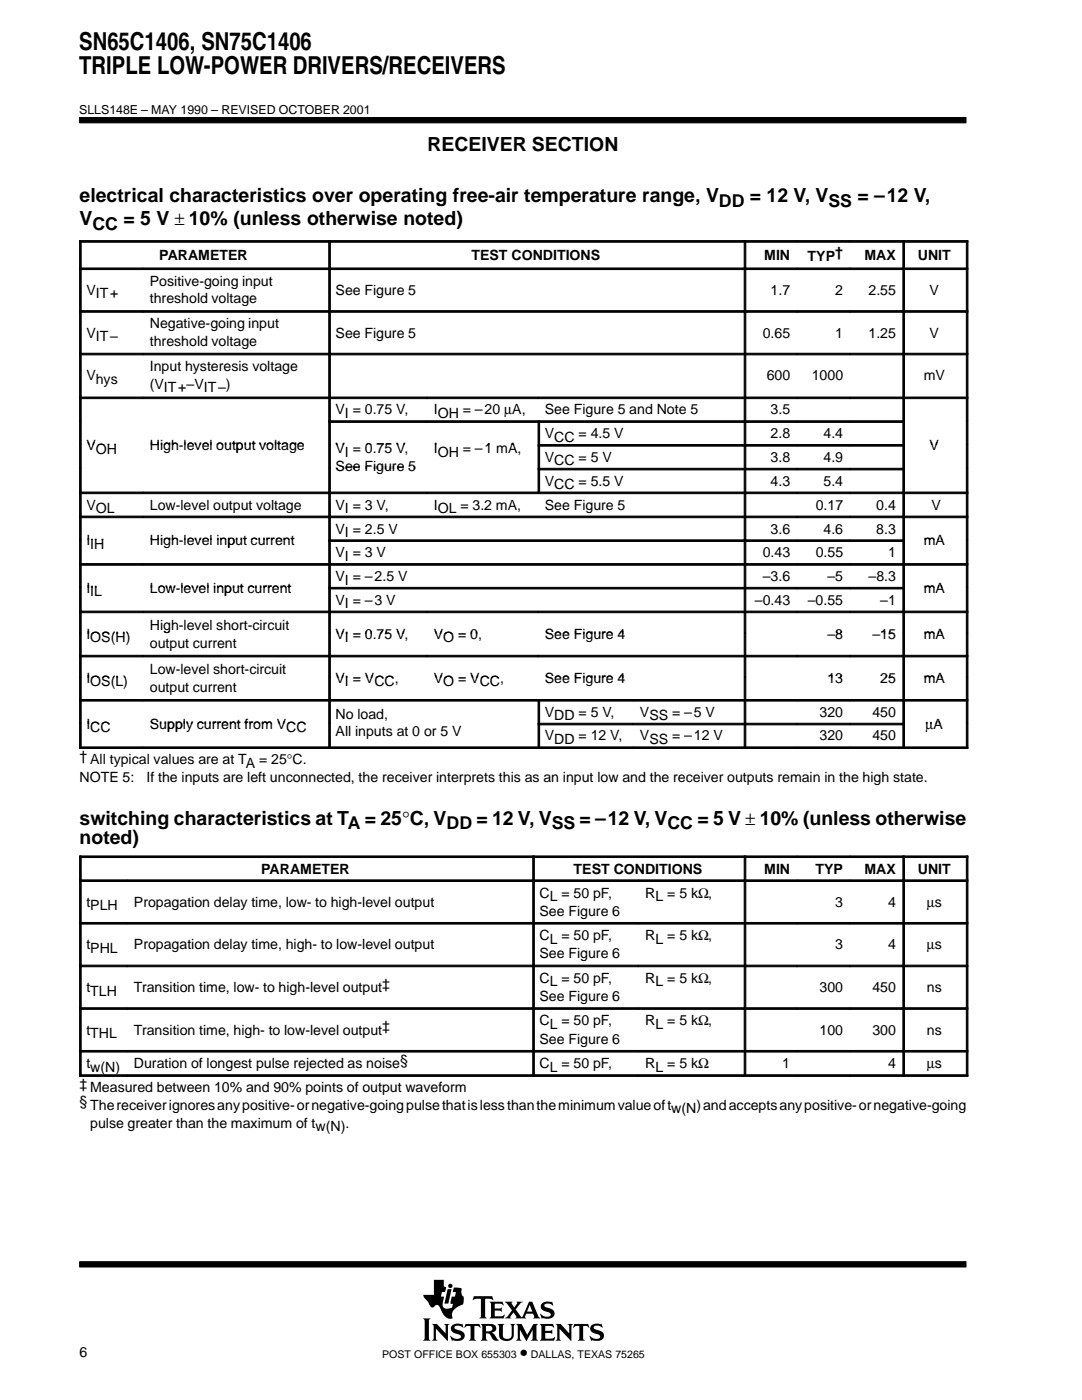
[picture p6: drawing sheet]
<svg xmlns="http://www.w3.org/2000/svg" width="216mm" height="279mm" viewBox="0 0 216 279" stroke-linecap="round" stroke-linejoin="round" font-family="sans-serif">
<g fill="#000" stroke="#000" stroke-width=".2">
<path d="M15.9 23.5h176.9v1h-176.9z" fill-rule="evenodd"/>
<path d="M15.9 251.8h176.9v1.1h-176.9z" fill-rule="evenodd"/>
</g>
<g fill="#000">
<path d="M89.3 257.3h.8l-.6 2.9h-.8z"/>
<path d="M84.4 263.1h1.5l-.3 .4v3.7l.3 .4h-1.5l.3-.6v-3.4z" fill-rule="evenodd"/>
<path d="M86.2 264.2h1l1.7 1.9v-1.5l-.3-.4h1.1l-.3 .4v3l-2.4-2.4v2l.3 .4h-1.1l.3-.6v-2.3z" fill-rule="evenodd"/>
<path d="M86.6 255.4h2v1.3l.4 .2-.2 1h-.6l-.2 .9h.6l-.2 1.1a1.11 1.11 0 0 0 .3 1.2l.6 .1 .9-.3 .2-.7-.5-.1 .2-1.3h.7l.2-.9h-.7l.3-1 1.5 .2v1l.1 .4 .3 .3v.9a.54 .54 0 0 1-.4 .7l-.4 .2a2.35 2.35 0 0 0-1.5 1.6v.4a.29 .29 0 0 1 .1 .3 .29 .29 0 0 1-.2 .3h-.1a2.21 2.21 0 0 1-2-1.9l-.1-.1a.68 .68 0 0 0-.5-.7 .68 .68 0 0 0-.8 .4 .88 .88 0 0 1-1.1-.9l-.8-.9-.2-.7h2.1z" fill-rule="evenodd"/>
<path d="M90.2 264.5a2.17 2.17 0 0 1 1.9-.2l.1-.1 .3 .8-.8-.4h-.7a.36 .36 0 0 0-.3 .4 .36 .36 0 0 0 .4 .3l.3 .1a1.19 1.19 0 0 1 1.3 1.5l-.1 .1a1.23 1.23 0 0 1-1.1 .6l-1.1-.1-.2 .1-.4-1h.1a1.37 1.37 0 0 0 2.1 .3 .6 .6 0 0 0-.8-.7 1.08 1.08 0 0 1-1-.5 1.08 1.08 0 0 1 0-1.1z" fill-rule="evenodd"/>
<path d="M92.9 264.2h2.8l.2 .8-.5-.4h-.6l-.1 .2v2.4l.3 .4h-1.4l.2-.3 .1-.3v-2.3l-.7-.1-.6 .4z" fill-rule="evenodd"/>
<path d="M94.6 258.7h3.6l.2 .8-.7-.3-.9 .1v3.4l.3 .4h-1.4l.3-.4v-3.4l-1-.1-.7 .3z" fill-rule="evenodd"/>
<path d="M95.9 264.2h2.1a.85 .85 0 0 1 1 .8 .85 .85 0 0 1-.9 .9l.4 .3 .7 1 .4 .2-.2 .1a1.11 1.11 0 0 1-1.4-.9l-.3-.4-.7-.1v1l.3 .5h-1.4l.3-.6v-2.3z" fill-rule="evenodd"/>
<path d="M97.7 259.8h2.6l.2 .7-.7-.3-1.1 .1v.8h1.1l.3-.2v.9l-.3-.2h-1.1v1l.1 .1h1.3l.5-.3h.1l-.2 .7h-2.8l.3-.5v-2.3z" fill-rule="evenodd"/>
<path d="M99.3 264.2h1.3l-.3 .4 .1 2.2 .2 .3 .8 .1a.73 .73 0 0 0 .7-.8v-1.8l-.3-.4h1l-.3 .4v1.9a1.56 1.56 0 0 1-1.3 1.2 1.56 1.56 0 0 1-1.5-.7l-.1-2.4z" fill-rule="evenodd"/>
<path d="M103 264.2h1.1l1.1 2.2 1.2-2.2h.9l-.3 .4v2.6l.4 .4h-1.4l.3-.4v-1.8l-1.3 2.2-1.3-2.2v1.7l.4 .5h-1.1l.3-.6v-2.3z" fill-rule="evenodd"/>
<path d="M100.7 259.8h1.6l-.2 .4 .5 .7 .6-.8-.1-.3h1.2l-.5 .3-.9 1.2 1 1.5a.22 .22 0 0 0 .3 .1 .22 .22 0 0 0 .1-.3l1.3-2.8h.6l1.2 2.9 .4 .4-1.4-.1a.24 .24 0 0 0 .2-.1 .24 .24 0 0 0 0-.3l-.2-.4h-1.4l-.3 .6 .3 .3h-2.2l.2-.3-.5-.9-.7 .9 .2 .3h-1.3l.5-.4 1-1.2z" fill-rule="evenodd"/>
<path d="M108.1 260.2l.1-.1a1.88 1.88 0 0 1 1.4-.3l.4 .1 .2-.2 .2 .8-1.1-.4a.44 .44 0 0 0-.7 .4 .44 .44 0 0 0 .6 .5 1.34 1.34 0 0 1 1.4 1.3 1.13 1.13 0 0 1-1.1 .9h-.8a.37 .37 0 0 0-.6 0l-.3-1h.1l.6 .5 .8 .1a.47 .47 0 0 0 .6-.5 .47 .47 0 0 0-.5-.4l-.2-.1a1.11 1.11 0 0 1-1.2-1.5z" fill-rule="evenodd"/>
<path d="M107.7 264.2h2.6l.2 .8-.6-.4-1.1 .1v.9h1l.4-.3v1l-.3-.3h-1.1v1.1h1.4l.5-.3-.2 .8h-2.8l.3-.6v-2.3z" fill-rule="evenodd"/>
<path d="M110.9 264.2h1l1.7 1.9v-1.5l-.3-.4h1l-.3 .4v3l-2.4-2.4v2l.3 .4h-1l.3-.4v-2.6z" fill-rule="evenodd"/>
<path d="M114.6 264.2h2.8l.2 .8-.5-.4h-.6l-.1 .2v2.4l.3 .4h-1.4l.3-.4v-2.4l-.1-.2h-.6l-.6 .4z" fill-rule="evenodd"/>
<path d="M118 264.5a2.12 2.12 0 0 1 1.9-.2l.1-.1 .3 .8-.8-.4h-.7a.35 .35 0 0 0-.3 .3 .35 .35 0 0 0 .2 .4l.5 .1a1.16 1.16 0 0 1 1.2 1.6 1.23 1.23 0 0 1-1.1 .6l-1.1-.1-.2 .1-.4-1 .9 .5 .7 .1a.47 .47 0 0 0 .6-.4 .47 .47 0 0 0-.6-.5 1.28 1.28 0 0 1-1.4-1.4z" fill-rule="evenodd"/>
<circle cx="89.9" cy="256.6" r=".43"/>
</g>
<g fill="#fff">
<path d="M105.7 260.4l.5 1.4h-1z"/>
<path d="M97 264.7l.6-.1a.56 .56 0 0 1 .7 .5 .56 .56 0 0 1-.7 .6h-.6z" fill-rule="evenodd"/>
</g>
<g fill="#000" stroke="#000" stroke-width=".2">
<path d="M15.9 48h.3v5.5h-.3z" fill-rule="evenodd"/>
<path d="M15.9 48h49.7v.3h-49.7z" fill-rule="evenodd"/>
<path d="M15.9 53.5h.3v8.5h-.3z" fill-rule="evenodd"/>
<path d="M15.9 53.5h12.6v.3h-12.6z" fill-rule="evenodd"/>
<path d="M28.5 53.5h37.1v.3h-37.1z" fill-rule="evenodd"/>
<path d="M65.6 48h.3v5.5h-.3z" fill-rule="evenodd"/>
<path d="M65.6 48h82.9v.3h-82.9z" fill-rule="evenodd"/>
<path d="M65.6 53.5h.3v8.5h-.3z" fill-rule="evenodd"/>
<path d="M65.6 53.5h82.9v.3h-82.9z" fill-rule="evenodd"/>
<path d="M148.5 48h.3v5.5h-.3z" fill-rule="evenodd"/>
<path d="M148.5 48h10.5v.3h-10.5z" fill-rule="evenodd"/>
<path d="M148.5 53.5h.3v8.5h-.3z" fill-rule="evenodd"/>
<path d="M148.5 53.5h10.5v.3h-10.5z" fill-rule="evenodd"/>
<path d="M159.1 48h10.5v.3h-10.5z" fill-rule="evenodd"/>
<path d="M159.1 53.5h10.5v.3h-10.5z" fill-rule="evenodd"/>
<path d="M169.6 48h10.5v.3h-10.5z" fill-rule="evenodd"/>
<path d="M169.6 53.5h10.5v.3h-10.5z" fill-rule="evenodd"/>
<path d="M180.2 48h.3v5.5h-.3z" fill-rule="evenodd"/>
<path d="M180.2 48h12.9v.3h-12.9z" fill-rule="evenodd"/>
<path d="M180.2 53.5h.3v8.5h-.3z" fill-rule="evenodd"/>
<path d="M180.2 53.5h12.9v.3h-12.9z" fill-rule="evenodd"/>
<path d="M192.8 48h.3v5.5h-.3z" fill-rule="evenodd"/>
<path d="M192.8 53.5h.3v8.5h-.3z" fill-rule="evenodd"/>
<path d="M15.9 62h.3v8.5h-.3z" fill-rule="evenodd"/>
<path d="M15.9 62h12.6v.3h-12.6z" fill-rule="evenodd"/>
<path d="M15.9 70.5h.3v8.7h-.3z" fill-rule="evenodd"/>
<path d="M15.9 70.5h12.6v.3h-12.6z" fill-rule="evenodd"/>
<path d="M15.9 79.2h.3v4.8h-.3z" fill-rule="evenodd"/>
<path d="M15.9 79.2h12.6v.4h-12.6z" fill-rule="evenodd"/>
<path d="M28.5 62h37.1v.3h-37.1z" fill-rule="evenodd"/>
<path d="M28.5 70.5h37.1v.3h-37.1z" fill-rule="evenodd"/>
<path d="M28.5 79.2h37.1v.4h-37.1z" fill-rule="evenodd"/>
<path d="M65.6 62h.3v8.5h-.3z" fill-rule="evenodd"/>
<path d="M65.6 62h82.9v.3h-82.9z" fill-rule="evenodd"/>
<path d="M65.6 70.5h.3v8.7h-.3z" fill-rule="evenodd"/>
<path d="M65.6 70.5h82.9v.3h-82.9z" fill-rule="evenodd"/>
<path d="M65.6 79.2h.3v4.8h-.3z" fill-rule="evenodd"/>
<path d="M65.6 79.2h19.6v.4h-19.6z" fill-rule="evenodd"/>
<path d="M85.2 79.2h22.1v.4h-22.1z" fill-rule="evenodd"/>
<path d="M107.4 79.2h41.1v.4h-41.1z" fill-rule="evenodd"/>
<path d="M148.5 62h.3v8.5h-.3z" fill-rule="evenodd"/>
<path d="M148.5 62h10.5v.3h-10.5z" fill-rule="evenodd"/>
<path d="M148.5 70.5h.3v8.7h-.3z" fill-rule="evenodd"/>
<path d="M148.5 70.5h10.5v.3h-10.5z" fill-rule="evenodd"/>
<path d="M148.5 79.2h.3v4.8h-.3z" fill-rule="evenodd"/>
<path d="M148.5 79.2h10.5v.4h-10.5z" fill-rule="evenodd"/>
<path d="M159.1 62h10.5v.3h-10.5z" fill-rule="evenodd"/>
<path d="M159.1 70.5h10.5v.3h-10.5z" fill-rule="evenodd"/>
<path d="M159.1 79.2h10.5v.4h-10.5z" fill-rule="evenodd"/>
<path d="M169.6 62h10.5v.3h-10.5z" fill-rule="evenodd"/>
<path d="M169.6 70.5h10.5v.3h-10.5z" fill-rule="evenodd"/>
<path d="M169.6 79.2h10.5v.4h-10.5z" fill-rule="evenodd"/>
<path d="M180.2 62h.3v8.5h-.3z" fill-rule="evenodd"/>
<path d="M180.2 62h12.9v.3h-12.9z" fill-rule="evenodd"/>
<path d="M180.2 70.5h.3v8.7h-.3z" fill-rule="evenodd"/>
<path d="M180.2 70.5h12.9v.3h-12.9z" fill-rule="evenodd"/>
<path d="M180.2 79.2h.3v4.8h-.3z" fill-rule="evenodd"/>
<path d="M180.2 79.2h12.9v.4h-12.9z" fill-rule="evenodd"/>
<path d="M192.8 62h.3v8.5h-.3z" fill-rule="evenodd"/>
<path d="M192.8 70.5h.3v8.7h-.3z" fill-rule="evenodd"/>
<path d="M192.8 79.2h.3v4.8h-.3z" fill-rule="evenodd"/>
<path d="M15.9 84h.3v4.7h-.3z" fill-rule="evenodd"/>
<path d="M15.9 88.7h.3v4.7h-.3z" fill-rule="evenodd"/>
<path d="M15.9 93.5h.3v4.7h-.3z" fill-rule="evenodd"/>
<path d="M15.9 98.2h.3v4.8h-.3z" fill-rule="evenodd"/>
<path d="M15.9 98.2h12.6v.3h-12.6z" fill-rule="evenodd"/>
<path d="M28.5 98.2h37.1v.3h-37.1z" fill-rule="evenodd"/>
<path d="M65.6 84h.3v4.7h-.3z" fill-rule="evenodd"/>
<path d="M65.6 84h19.6v.3h-19.6z" fill-rule="evenodd"/>
<path d="M65.6 88.7h.3v4.7h-.3z" fill-rule="evenodd"/>
<path d="M65.6 93.5h.3v4.7h-.3z" fill-rule="evenodd"/>
<path d="M65.6 98.2h.3v4.8h-.3z" fill-rule="evenodd"/>
<path d="M65.6 98.2h19.6v.3h-19.6z" fill-rule="evenodd"/>
<path d="M85.2 84h22.1v.3h-22.1z" fill-rule="evenodd"/>
<path d="M85.2 98.2h22.1v.3h-22.1z" fill-rule="evenodd"/>
<path d="M107.4 84h.3v4.7h-.3z" fill-rule="evenodd"/>
<path d="M107.4 84h41.1v.3h-41.1z" fill-rule="evenodd"/>
<path d="M107.4 88.7h.3v4.7h-.3z" fill-rule="evenodd"/>
<path d="M107.4 88.7h41.1v.3h-41.1z" fill-rule="evenodd"/>
<path d="M107.4 93.5h.3v4.7h-.3z" fill-rule="evenodd"/>
<path d="M107.4 93.5h41.1v.3h-41.1z" fill-rule="evenodd"/>
<path d="M107.4 98.2h41.1v.3h-41.1z" fill-rule="evenodd"/>
<path d="M148.5 84h.3v4.7h-.3z" fill-rule="evenodd"/>
<path d="M148.5 84h10.5v.3h-10.5z" fill-rule="evenodd"/>
<path d="M148.5 88.7h.3v4.7h-.3z" fill-rule="evenodd"/>
<path d="M148.5 88.7h10.5v.3h-10.5z" fill-rule="evenodd"/>
<path d="M148.5 93.5h.3v4.7h-.3z" fill-rule="evenodd"/>
<path d="M148.5 93.5h10.5v.3h-10.5z" fill-rule="evenodd"/>
<path d="M148.5 98.2h.3v4.8h-.3z" fill-rule="evenodd"/>
<path d="M148.5 98.2h10.5v.3h-10.5z" fill-rule="evenodd"/>
<path d="M159.1 84h10.5v.3h-10.5z" fill-rule="evenodd"/>
<path d="M159.1 88.7h10.5v.3h-10.5z" fill-rule="evenodd"/>
<path d="M159.1 93.5h10.5v.3h-10.5z" fill-rule="evenodd"/>
<path d="M159.1 98.2h10.5v.3h-10.5z" fill-rule="evenodd"/>
<path d="M169.6 84h10.5v.3h-10.5z" fill-rule="evenodd"/>
<path d="M169.6 88.7h10.5v.3h-10.5z" fill-rule="evenodd"/>
<path d="M169.6 93.5h10.5v.3h-10.5z" fill-rule="evenodd"/>
<path d="M169.6 98.2h10.5v.3h-10.5z" fill-rule="evenodd"/>
<path d="M180.2 84h.3v4.7h-.3z" fill-rule="evenodd"/>
<path d="M180.2 88.7h.3v4.7h-.3z" fill-rule="evenodd"/>
<path d="M180.2 93.5h.3v4.7h-.3z" fill-rule="evenodd"/>
<path d="M180.2 98.2h.3v4.8h-.3z" fill-rule="evenodd"/>
<path d="M180.2 98.2h12.9v.3h-12.9z" fill-rule="evenodd"/>
<path d="M192.8 84h.3v4.7h-.3z" fill-rule="evenodd"/>
<path d="M192.8 88.7h.3v4.7h-.3z" fill-rule="evenodd"/>
<path d="M192.8 93.5h.3v4.7h-.3z" fill-rule="evenodd"/>
<path d="M192.8 98.2h.3v4.8h-.3z" fill-rule="evenodd"/>
<path d="M15.9 103h.3v4.7h-.3z" fill-rule="evenodd"/>
<path d="M15.9 103h12.6v.3h-12.6z" fill-rule="evenodd"/>
<path d="M15.9 107.7h.3v4.8h-.3z" fill-rule="evenodd"/>
<path d="M15.9 112.5h.3v4.7h-.3z" fill-rule="evenodd"/>
<path d="M15.9 112.5h12.6v.3h-12.6z" fill-rule="evenodd"/>
<path d="M15.9 117.2h.3v4.7h-.3z" fill-rule="evenodd"/>
<path d="M28.5 103h37.1v.3h-37.1z" fill-rule="evenodd"/>
<path d="M28.5 112.5h37.1v.3h-37.1z" fill-rule="evenodd"/>
<path d="M65.6 103h.3v4.7h-.3z" fill-rule="evenodd"/>
<path d="M65.6 103h82.9v.3h-82.9z" fill-rule="evenodd"/>
<path d="M65.6 107.7h.3v4.8h-.3z" fill-rule="evenodd"/>
<path d="M65.6 107.7h82.9v.4h-82.9z" fill-rule="evenodd"/>
<path d="M65.6 112.5h.3v4.7h-.3z" fill-rule="evenodd"/>
<path d="M65.6 112.5h82.9v.3h-82.9z" fill-rule="evenodd"/>
<path d="M65.6 117.2h.3v4.7h-.3z" fill-rule="evenodd"/>
<path d="M65.6 117.2h82.9v.3h-82.9z" fill-rule="evenodd"/>
<path d="M148.5 103h.3v4.7h-.3z" fill-rule="evenodd"/>
<path d="M148.5 103h10.5v.3h-10.5z" fill-rule="evenodd"/>
<path d="M148.5 107.7h.3v4.8h-.3z" fill-rule="evenodd"/>
<path d="M148.5 107.7h10.5v.4h-10.5z" fill-rule="evenodd"/>
<path d="M148.5 112.5h.3v4.7h-.3z" fill-rule="evenodd"/>
<path d="M148.5 112.5h10.5v.3h-10.5z" fill-rule="evenodd"/>
<path d="M148.5 117.2h.3v4.7h-.3z" fill-rule="evenodd"/>
<path d="M148.5 117.2h10.5v.3h-10.5z" fill-rule="evenodd"/>
<path d="M159.1 103h10.5v.3h-10.5z" fill-rule="evenodd"/>
<path d="M159.1 107.7h10.5v.4h-10.5z" fill-rule="evenodd"/>
<path d="M159.1 112.5h10.5v.3h-10.5z" fill-rule="evenodd"/>
<path d="M159.1 117.2h10.5v.3h-10.5z" fill-rule="evenodd"/>
<path d="M169.6 103h10.5v.3h-10.5z" fill-rule="evenodd"/>
<path d="M169.6 107.7h10.5v.4h-10.5z" fill-rule="evenodd"/>
<path d="M169.6 112.5h10.5v.3h-10.5z" fill-rule="evenodd"/>
<path d="M169.6 117.2h10.5v.3h-10.5z" fill-rule="evenodd"/>
<path d="M180.2 103h.3v4.7h-.3z" fill-rule="evenodd"/>
<path d="M180.2 103h12.9v.3h-12.9z" fill-rule="evenodd"/>
<path d="M180.2 107.7h.3v4.8h-.3z" fill-rule="evenodd"/>
<path d="M180.2 112.5h.3v4.7h-.3z" fill-rule="evenodd"/>
<path d="M180.2 112.5h12.9v.3h-12.9z" fill-rule="evenodd"/>
<path d="M180.2 117.2h.3v4.7h-.3z" fill-rule="evenodd"/>
<path d="M192.8 103h.3v4.7h-.3z" fill-rule="evenodd"/>
<path d="M192.8 107.7h.3v4.8h-.3z" fill-rule="evenodd"/>
<path d="M192.8 112.5h.3v4.7h-.3z" fill-rule="evenodd"/>
<path d="M192.8 117.2h.3v4.7h-.3z" fill-rule="evenodd"/>
<path d="M15.9 122h.3v4.4h-.3z" fill-rule="evenodd"/>
<path d="M15.9 122h12.6v.3h-12.6z" fill-rule="evenodd"/>
<path d="M15.9 126.4h.3v4.4h-.3z" fill-rule="evenodd"/>
<path d="M15.9 130.8h.3v4.4h-.3z" fill-rule="evenodd"/>
<path d="M15.9 130.8h12.6v.3h-12.6z" fill-rule="evenodd"/>
<path d="M15.9 135.2h.3v4.4h-.3z" fill-rule="evenodd"/>
<path d="M15.9 139.6h.3v4.7h-.3z" fill-rule="evenodd"/>
<path d="M15.9 139.6h12.6v.3h-12.6z" fill-rule="evenodd"/>
<path d="M28.5 122h37.1v.3h-37.1z" fill-rule="evenodd"/>
<path d="M28.5 130.8h37.1v.3h-37.1z" fill-rule="evenodd"/>
<path d="M28.5 139.6h37.1v.3h-37.1z" fill-rule="evenodd"/>
<path d="M65.6 122h.3v4.4h-.3z" fill-rule="evenodd"/>
<path d="M65.6 122h19.6v.3h-19.6z" fill-rule="evenodd"/>
<path d="M65.6 126.4h.3v4.4h-.3z" fill-rule="evenodd"/>
<path d="M65.6 130.8h.3v4.4h-.3z" fill-rule="evenodd"/>
<path d="M65.6 130.8h19.6v.3h-19.6z" fill-rule="evenodd"/>
<path d="M65.6 135.2h.3v4.4h-.3z" fill-rule="evenodd"/>
<path d="M65.6 139.6h.3v4.7h-.3z" fill-rule="evenodd"/>
<path d="M65.6 139.6h41.7v.3h-41.7z" fill-rule="evenodd"/>
<path d="M85.2 122h22.1v.3h-22.1z" fill-rule="evenodd"/>
<path d="M85.2 130.8h22.1v.3h-22.1z" fill-rule="evenodd"/>
<path d="M107.4 122h41.1v.3h-41.1z" fill-rule="evenodd"/>
<path d="M107.4 130.8h41.1v.3h-41.1z" fill-rule="evenodd"/>
<path d="M107.4 139.6h.3v4.7h-.3z" fill-rule="evenodd"/>
<path d="M107.4 139.6h18.9v.3h-18.9z" fill-rule="evenodd"/>
<path d="M126.3 139.6h22.2v.3h-22.2z" fill-rule="evenodd"/>
<path d="M148.5 122h.3v4.4h-.3z" fill-rule="evenodd"/>
<path d="M148.5 122h10.5v.3h-10.5z" fill-rule="evenodd"/>
<path d="M148.5 126.4h.3v4.4h-.3z" fill-rule="evenodd"/>
<path d="M148.5 130.8h.3v4.4h-.3z" fill-rule="evenodd"/>
<path d="M148.5 130.8h10.5v.3h-10.5z" fill-rule="evenodd"/>
<path d="M148.5 135.2h.3v4.4h-.3z" fill-rule="evenodd"/>
<path d="M148.5 139.6h.3v4.7h-.3z" fill-rule="evenodd"/>
<path d="M148.5 139.6h10.5v.3h-10.5z" fill-rule="evenodd"/>
<path d="M159.1 122h10.5v.3h-10.5z" fill-rule="evenodd"/>
<path d="M159.1 130.8h10.5v.3h-10.5z" fill-rule="evenodd"/>
<path d="M159.1 139.6h10.5v.3h-10.5z" fill-rule="evenodd"/>
<path d="M169.6 122h10.5v.3h-10.5z" fill-rule="evenodd"/>
<path d="M169.6 130.8h10.5v.3h-10.5z" fill-rule="evenodd"/>
<path d="M169.6 139.6h10.5v.3h-10.5z" fill-rule="evenodd"/>
<path d="M180.2 122h.3v4.4h-.3z" fill-rule="evenodd"/>
<path d="M180.2 122h12.9v.3h-12.9z" fill-rule="evenodd"/>
<path d="M180.2 126.4h.3v4.4h-.3z" fill-rule="evenodd"/>
<path d="M180.2 130.8h.3v4.4h-.3z" fill-rule="evenodd"/>
<path d="M180.2 130.8h12.9v.3h-12.9z" fill-rule="evenodd"/>
<path d="M180.2 135.2h.3v4.4h-.3z" fill-rule="evenodd"/>
<path d="M180.2 139.6h.3v4.7h-.3z" fill-rule="evenodd"/>
<path d="M180.2 139.6h12.9v.3h-12.9z" fill-rule="evenodd"/>
<path d="M192.8 122h.3v4.4h-.3z" fill-rule="evenodd"/>
<path d="M192.8 126.4h.3v4.4h-.3z" fill-rule="evenodd"/>
<path d="M192.8 130.8h.3v4.4h-.3z" fill-rule="evenodd"/>
<path d="M192.8 135.2h.3v4.4h-.3z" fill-rule="evenodd"/>
<path d="M192.8 139.6h.3v4.7h-.3z" fill-rule="evenodd"/>
<path d="M15.9 144.3h.3v5.1h-.3z" fill-rule="evenodd"/>
<path d="M15.9 149.1h12.6v.3h-12.6z" fill-rule="evenodd"/>
<path d="M28.5 149.1h37.1v.3h-37.1z" fill-rule="evenodd"/>
<path d="M65.6 144.3h.3v5.1h-.3z" fill-rule="evenodd"/>
<path d="M65.6 149.1h41.7v.3h-41.7z" fill-rule="evenodd"/>
<path d="M107.4 144.3h.3v5.1h-.3z" fill-rule="evenodd"/>
<path d="M107.4 144.3h18.9v.4h-18.9z" fill-rule="evenodd"/>
<path d="M107.4 149.1h18.9v.3h-18.9z" fill-rule="evenodd"/>
<path d="M126.3 144.3h22.2v.4h-22.2z" fill-rule="evenodd"/>
<path d="M126.3 149.1h22.2v.3h-22.2z" fill-rule="evenodd"/>
<path d="M148.5 144.3h.3v5.1h-.3z" fill-rule="evenodd"/>
<path d="M148.5 144.3h10.5v.4h-10.5z" fill-rule="evenodd"/>
<path d="M148.5 149.1h10.5v.3h-10.5z" fill-rule="evenodd"/>
<path d="M159.1 144.3h10.5v.4h-10.5z" fill-rule="evenodd"/>
<path d="M159.1 149.1h10.5v.3h-10.5z" fill-rule="evenodd"/>
<path d="M169.6 144.3h10.5v.4h-10.5z" fill-rule="evenodd"/>
<path d="M169.6 149.1h10.5v.3h-10.5z" fill-rule="evenodd"/>
<path d="M180.2 144.3h.3v5.1h-.3z" fill-rule="evenodd"/>
<path d="M180.2 149.1h12.9v.3h-12.9z" fill-rule="evenodd"/>
<path d="M192.8 144.3h.3v5.1h-.3z" fill-rule="evenodd"/>
<path d="M15.9 170.8h.3v4.8h-.3z" fill-rule="evenodd"/>
<path d="M15.9 170.8h90.4v.3h-90.4z" fill-rule="evenodd"/>
<path d="M15.9 175.6h.3v8.5h-.3z" fill-rule="evenodd"/>
<path d="M15.9 175.6h9.4v.3h-9.4z" fill-rule="evenodd"/>
<path d="M25.4 175.6h80.9v.3h-80.9z" fill-rule="evenodd"/>
<path d="M106.3 170.8h.3v4.8h-.3z" fill-rule="evenodd"/>
<path d="M106.3 170.8h42.2v.3h-42.2z" fill-rule="evenodd"/>
<path d="M106.3 175.6h.3v8.5h-.3z" fill-rule="evenodd"/>
<path d="M106.3 175.6h21.1v.3h-21.1z" fill-rule="evenodd"/>
<path d="M127.4 175.6h21.1v.3h-21.1z" fill-rule="evenodd"/>
<path d="M148.5 170.8h.3v4.8h-.3z" fill-rule="evenodd"/>
<path d="M148.5 170.8h10.5v.3h-10.5z" fill-rule="evenodd"/>
<path d="M148.5 175.6h.3v8.5h-.3z" fill-rule="evenodd"/>
<path d="M148.5 175.6h10.5v.3h-10.5z" fill-rule="evenodd"/>
<path d="M159.1 170.8h10.5v.3h-10.5z" fill-rule="evenodd"/>
<path d="M159.1 175.6h10.5v.3h-10.5z" fill-rule="evenodd"/>
<path d="M169.6 170.8h10.5v.3h-10.5z" fill-rule="evenodd"/>
<path d="M169.6 175.6h10.5v.3h-10.5z" fill-rule="evenodd"/>
<path d="M180.2 170.8h.3v4.8h-.3z" fill-rule="evenodd"/>
<path d="M180.2 170.8h12.9v.3h-12.9z" fill-rule="evenodd"/>
<path d="M180.2 175.6h.3v8.5h-.3z" fill-rule="evenodd"/>
<path d="M180.2 175.6h12.9v.3h-12.9z" fill-rule="evenodd"/>
<path d="M192.8 170.8h.3v4.8h-.3z" fill-rule="evenodd"/>
<path d="M192.8 175.6h.3v8.5h-.3z" fill-rule="evenodd"/>
<path d="M15.9 184.1h.3v8.5h-.3z" fill-rule="evenodd"/>
<path d="M15.9 184.1h9.4v.3h-9.4z" fill-rule="evenodd"/>
<path d="M15.9 192.6h.3v8.5h-.3z" fill-rule="evenodd"/>
<path d="M15.9 192.6h9.4v.3h-9.4z" fill-rule="evenodd"/>
<path d="M25.4 184.1h80.9v.3h-80.9z" fill-rule="evenodd"/>
<path d="M25.4 192.6h80.9v.3h-80.9z" fill-rule="evenodd"/>
<path d="M106.3 184.1h.3v8.5h-.3z" fill-rule="evenodd"/>
<path d="M106.3 184.1h21.1v.3h-21.1z" fill-rule="evenodd"/>
<path d="M106.3 192.6h.3v8.5h-.3z" fill-rule="evenodd"/>
<path d="M106.3 192.6h21.1v.3h-21.1z" fill-rule="evenodd"/>
<path d="M127.4 184.1h21.1v.3h-21.1z" fill-rule="evenodd"/>
<path d="M127.4 192.6h21.1v.3h-21.1z" fill-rule="evenodd"/>
<path d="M148.5 184.1h.3v8.5h-.3z" fill-rule="evenodd"/>
<path d="M148.5 184.1h10.5v.3h-10.5z" fill-rule="evenodd"/>
<path d="M148.5 192.6h.3v8.5h-.3z" fill-rule="evenodd"/>
<path d="M148.5 192.6h10.5v.3h-10.5z" fill-rule="evenodd"/>
<path d="M159.1 184.1h10.5v.3h-10.5z" fill-rule="evenodd"/>
<path d="M159.1 192.6h10.5v.3h-10.5z" fill-rule="evenodd"/>
<path d="M169.6 184.1h10.5v.3h-10.5z" fill-rule="evenodd"/>
<path d="M169.6 192.6h10.5v.3h-10.5z" fill-rule="evenodd"/>
<path d="M180.2 184.1h.3v8.5h-.3z" fill-rule="evenodd"/>
<path d="M180.2 184.1h12.9v.3h-12.9z" fill-rule="evenodd"/>
<path d="M180.2 192.6h.3v8.5h-.3z" fill-rule="evenodd"/>
<path d="M180.2 192.6h12.9v.3h-12.9z" fill-rule="evenodd"/>
<path d="M192.8 184.1h.3v8.5h-.3z" fill-rule="evenodd"/>
<path d="M192.8 192.6h.3v8.5h-.3z" fill-rule="evenodd"/>
<path d="M15.9 201.1h.3v8.5h-.3z" fill-rule="evenodd"/>
<path d="M15.9 201.1h9.4v.3h-9.4z" fill-rule="evenodd"/>
<path d="M15.9 209.6h.3v5.2h-.3z" fill-rule="evenodd"/>
<path d="M15.9 209.6h9.4v.4h-9.4z" fill-rule="evenodd"/>
<path d="M15.9 214.5h9.4v.3h-9.4z" fill-rule="evenodd"/>
<path d="M25.4 201.1h80.9v.3h-80.9z" fill-rule="evenodd"/>
<path d="M25.4 209.6h80.9v.4h-80.9z" fill-rule="evenodd"/>
<path d="M25.4 214.5h80.9v.3h-80.9z" fill-rule="evenodd"/>
<path d="M106.3 201.1h.3v8.5h-.3z" fill-rule="evenodd"/>
<path d="M106.3 201.1h21.1v.3h-21.1z" fill-rule="evenodd"/>
<path d="M106.3 209.6h.3v5.2h-.3z" fill-rule="evenodd"/>
<path d="M106.3 209.6h21.1v.4h-21.1z" fill-rule="evenodd"/>
<path d="M106.3 214.5h21.1v.3h-21.1z" fill-rule="evenodd"/>
<path d="M127.4 201.1h21.1v.3h-21.1z" fill-rule="evenodd"/>
<path d="M127.4 209.6h21.1v.4h-21.1z" fill-rule="evenodd"/>
<path d="M127.4 214.5h21.1v.3h-21.1z" fill-rule="evenodd"/>
<path d="M148.5 201.1h.3v8.5h-.3z" fill-rule="evenodd"/>
<path d="M148.5 201.1h10.5v.3h-10.5z" fill-rule="evenodd"/>
<path d="M148.5 209.6h.3v5.2h-.3z" fill-rule="evenodd"/>
<path d="M148.5 209.6h10.5v.4h-10.5z" fill-rule="evenodd"/>
<path d="M148.5 214.5h10.5v.3h-10.5z" fill-rule="evenodd"/>
<path d="M159.1 201.1h10.5v.3h-10.5z" fill-rule="evenodd"/>
<path d="M159.1 209.6h10.5v.4h-10.5z" fill-rule="evenodd"/>
<path d="M159.1 214.5h10.5v.3h-10.5z" fill-rule="evenodd"/>
<path d="M169.6 201.1h10.5v.3h-10.5z" fill-rule="evenodd"/>
<path d="M169.6 209.6h10.5v.4h-10.5z" fill-rule="evenodd"/>
<path d="M169.6 214.5h10.5v.3h-10.5z" fill-rule="evenodd"/>
<path d="M180.2 201.1h.3v8.5h-.3z" fill-rule="evenodd"/>
<path d="M180.2 201.1h12.9v.3h-12.9z" fill-rule="evenodd"/>
<path d="M180.2 209.6h.3v5.2h-.3z" fill-rule="evenodd"/>
<path d="M180.2 209.6h12.9v.4h-12.9z" fill-rule="evenodd"/>
<path d="M180.2 214.5h12.9v.3h-12.9z" fill-rule="evenodd"/>
<path d="M192.8 201.1h.3v8.5h-.3z" fill-rule="evenodd"/>
<path d="M192.8 209.6h.3v5.2h-.3z" fill-rule="evenodd"/>
</g>
<g font-size="4.9">
<text x="15.8" y="9.9">SN65C1406, SN75C1406</text>
<text x="15.8" y="14.8">TRIPLE LOW-POWER DRIVERS/RECEIVERS</text>
</g>
<g font-size="3.9">
<text x="85.3" y="30.2">RECEIVER SECTION</text>
<text x="15.9" y="40.4">electrical characteristics over operating free-air temperature range, V</text>
<text x="15.9" y="45">V</text>
<text x="15.9" y="164.6">switching characteristics at T</text>
<text x="15.9" y="168.4">noted)</text>
</g>
<g font-size="3.5">
<text x="143.5" y="41.3">DD = 12 V, VSS = –12 V,</text>
<text x="18.5" y="45.9">CC = 5 V</text>
<text x="34.9" y="45">± 10% (unless otherwise noted)</text>
<text x="69.4" y="165.5">A = 25°C, VDD = 12 V, VSS = –12 V, VCC = 5 V</text>
<text x="148.8" y="164.6">± 10% (unless otherwise</text>
<text x="103.7" y="271">•</text>
</g>
<g font-size="2.8">
<text x="31.8" y="51.9">PARAMETER</text>
<text x="94.1" y="51.9">TEST CONDITIONS</text>
<text x="152.5" y="51.9">MIN</text>
<text x="161.2" y="52">TYP†</text>
<text x="172.5" y="51.9">MAX</text>
<text x="183.1" y="51.9">UNIT</text>
<text x="17.2" y="58.9">VIT+</text>
<text x="29.9" y="57">Positive-going input</text>
<text x="67" y="58.9">See Figure 5</text>
<text x="153.8" y="58.9">1.7</text>
<text x="166.7" y="58.9">2</text>
<text x="173.3" y="58.9">2.55</text>
<text x="185.5" y="58.9">V</text>
<text x="29.9" y="60.5">threshold voltage</text>
<text x="29.9" y="65.5">Negative-going input</text>
<text x="17.2" y="67.4">VIT–</text>
<text x="29.9" y="69">threshold voltage</text>
<text x="67" y="67.4">See Figure 5</text>
<text x="152.2" y="67.4">0.65</text>
<text x="166.7" y="67.4">1</text>
<text x="173.3" y="67.4">1.25</text>
<text x="185.5" y="67.4">V</text>
<text x="17.2" y="75.9">Vhys</text>
<text x="29.9" y="74">Input hysteresis voltage</text>
<text x="29.9" y="77.5">(VIT+–VIT–)</text>
<text x="153" y="75.9">600</text>
<text x="162" y="75.9">1000</text>
<text x="184.3" y="75.9">mV</text>
<text x="67" y="82.7">VI = 0.75 V,</text>
<text x="86.6" y="82.7">IOH = –20 µA,</text>
<text x="108.7" y="82.7">See Figure 5 and Note 5</text>
<text x="153.8" y="82.7">3.5</text>
<text x="17.2" y="89.8">VOH</text>
<text x="29.9" y="89.8">High level output voltage</text>
<text x="29.9" y="89.8">High-level output voltage</text>
<text x="108.7" y="87.5">VCC = 4.5 V</text>
<text x="153.8" y="87.5">2.8</text>
<text x="164.3" y="87.5">4.4</text>
<text x="185.5" y="89.8">V</text>
<text x="67" y="90.5">VI = 0.75 V,</text>
<text x="67" y="90.5">V</text>
<text x="67" y="94">See Figure 5</text>
<text x="72.8" y="90.5">0 75 V</text>
<text x="86.6" y="90.5">IOH = –1</text>
<text x="86.6" y="90.5">I</text>
<text x="96.7" y="90.5">1 mA,</text>
<text x="101.4" y="90.5">A</text>
<text x="108.7" y="92.2">VCC = 5 V</text>
<text x="153.8" y="92.2">3.8</text>
<text x="164.3" y="92.2">4.9</text>
<text x="17.2" y="101.7">VOL</text>
<text x="29.9" y="101.7">Low-level output voltage</text>
<text x="67" y="101.7">VI = 3 V,</text>
<text x="86.6" y="101.7">IOL = 3.2 mA,</text>
<text x="108.7" y="96.9">VCC = 5.5 V</text>
<text x="108.7" y="101.7">See Figure 5</text>
<text x="153.8" y="96.9">4.3</text>
<text x="162.8" y="101.7">0.17</text>
<text x="164.3" y="96.9">5.4</text>
<text x="174.9" y="101.7">0.4</text>
<text x="185.9" y="101.7">V</text>
<text x="67" y="106.5">VI = 2.5 V</text>
<text x="153.8" y="106.5">3.6</text>
<text x="164.3" y="106.5">4.6</text>
<text x="174.9" y="106.5">8.3</text>
<text x="17.2" y="108.8">IIH</text>
<text x="29.9" y="108.8">High level input current</text>
<text x="29.9" y="108.8">High-level input current</text>
<text x="67" y="111.2">VI = 3 V</text>
<text x="152.2" y="111.2">0.43</text>
<text x="162.8" y="111.2">0.55</text>
<text x="177.2" y="111.2">1</text>
<text x="184.3" y="108.8">mA</text>
<text x="17.2" y="118.3">IIL</text>
<text x="29.9" y="118.3">Low level input current</text>
<text x="29.9" y="118.3">Low-level input current</text>
<text x="67" y="116">VI = –2.5 V</text>
<text x="152.2" y="116">–3.6</text>
<text x="165.1" y="116">–5</text>
<text x="173.3" y="116">–8.3</text>
<text x="184.3" y="118.3">mA</text>
<text x="29.9" y="125.8">High-level short-circuit</text>
<text x="32.6" y="125.8">g</text>
<text x="67" y="120.7">VI = –3 V</text>
<text x="150.6" y="120.7">–0.43</text>
<text x="161.2" y="120.7">–0.55</text>
<text x="175.6" y="120.7">–1</text>
<text x="17.2" y="127.5">IOS(H)</text>
<text x="29.9" y="129.3">output current</text>
<text x="67" y="127.5">VI = 0.75 V</text>
<text x="67" y="127.5">VI = 0 75 V,</text>
<text x="86.6" y="127.5">VO = 0,</text>
<text x="86.6" y="127.5">VO = 0</text>
<text x="108.7" y="127.5">See Figure 4</text>
<text x="165.1" y="127.5">–8</text>
<text x="166.7" y="127.5">8</text>
<text x="174.1" y="127.5">–15</text>
<text x="175.6" y="127.5">15</text>
<text x="184.3" y="127.5">mA</text>
<text x="17.2" y="136.3">IOS(L)</text>
<text x="29.9" y="134.6">Low-level short-circuit</text>
<text x="67" y="136.3">VI = VCC,</text>
<text x="67" y="136.3">VI = VCC</text>
<text x="86.6" y="136.3">VO = VCC,</text>
<text x="86.6" y="136.3">VO = VCC</text>
<text x="108.7" y="136.3">See Figure 4</text>
<text x="165.1" y="136.3">13</text>
<text x="175.6" y="136.3">25</text>
<text x="184.3" y="136.3">mA</text>
<text x="29.9" y="138.1">output current</text>
<text x="67" y="143.4">No load,</text>
<text x="108.7" y="143.1">VDD = 5 V,</text>
<text x="127.7" y="143.1">VSS = –5 V</text>
<text x="163.5" y="143.1">320</text>
<text x="174.1" y="143.1">450</text>
<text x="17.2" y="145.4">ICC</text>
<text x="29.9" y="145.4">Supply current from VCC</text>
<text x="67" y="146.9">All inputs at 0 or 5 V</text>
<text x="108.7" y="147.8">VDD = 12 V,</text>
<text x="127.7" y="147.8">VSS = –12 V</text>
<text x="163.5" y="147.8">320</text>
<text x="174.1" y="147.8">450</text>
<text x="184.7" y="145.4">µA</text>
<text x="15.9" y="151.8">† All typical values are at T</text>
<text x="49.1" y="153.2">A = 25°C.</text>
<text x="15.9" y="156.1">NOTE 5:</text>
<text x="29.2" y="156.1">If the inputs are left unconnected, the receiver interprets this as an input low and the receiver outputs remain in the high state.</text>
<text x="52.1" y="174.3">PARAMETER</text>
<text x="107.7" y="179.1">CL = 50 pF,</text>
<text x="114.5" y="174.3">TEST CONDITIONS</text>
<text x="128.8" y="179.1">RL = 5 kΩ,</text>
<text x="152.5" y="174.3">MIN</text>
<text x="162.7" y="174.3">TYP</text>
<text x="172.5" y="174.3">MAX</text>
<text x="183.1" y="174.3">UNIT</text>
<text x="17.2" y="181">tPLH</text>
<text x="26.7" y="181">Propagation delay time, low- to high-level output</text>
<text x="107.7" y="182.8">See Figure 6</text>
<text x="166.7" y="181">3</text>
<text x="177.2" y="181">4</text>
<text x="184.9" y="181">µs</text>
<text x="17.2" y="189.5">tPHL</text>
<text x="26.7" y="189.5">Propagation delay time, high- to low-level output</text>
<text x="107.7" y="187.6">CL = 50 pF,</text>
<text x="107.7" y="191.3">See Figure 6</text>
<text x="128.8" y="187.6">RL = 5 kΩ,</text>
<text x="166.7" y="189.5">3</text>
<text x="177.2" y="189.5">4</text>
<text x="184.9" y="189.5">µs</text>
<text x="17.2" y="198">tTLH</text>
<text x="26.7" y="198">Transition time, low- to high-level output‡</text>
<text x="107.7" y="196.1">CL = 50 pF,</text>
<text x="128.8" y="196.1">RL = 5 kΩ,</text>
<text x="163.5" y="198">300</text>
<text x="174.1" y="198">450</text>
<text x="184.9" y="198">ns</text>
<text x="107.7" y="199.8">See Figure 6</text>
<text x="17.2" y="206.5">tTHL</text>
<text x="26.7" y="206.5">Transition time, high- to low-level output‡</text>
<text x="107.7" y="204.6">CL = 50 pF,</text>
<text x="107.7" y="208.3">See Figure 6</text>
<text x="128.8" y="204.6">RL = 5 kΩ,</text>
<text x="163.5" y="206.5">100</text>
<text x="174.1" y="206.5">300</text>
<text x="184.9" y="206.5">ns</text>
<text x="17.2" y="213.2">tw(N)</text>
<text x="26.7" y="213.2">Duration of longest pulse rejected as noise§</text>
<text x="107.7" y="213.2">CL = 50 pF,</text>
<text x="128.8" y="213.2">RL = 5 kΩ</text>
<text x="156.1" y="213.2">1</text>
<text x="177.2" y="213.2">4</text>
<text x="184.9" y="213.2">µs</text>
<text x="15.9" y="217.3">‡ Measured between 10% and 90% points of output waveform</text>
<text x="15.9" y="220.8">§ The receiver ignores any positive- or negative-going pulse that is less than the minimum value of t</text>
<text x="18" y="225">pulse greater than the maximum of tw(N).</text>
<text x="133.9" y="222.2">w(N) and accepts any positive- or negative-going</text>
<text x="15.9" y="270.8">6</text>
</g>
<text font-size="2.5" x="15.8" y="22.7">SLLS148E – MAY 1990 – REVISED OCTOBER 2001</text>
<g font-size="2.1">
<text x="76.3" y="271">POST OFFICE BOX 655303</text>
<text x="105.9" y="271">DALLAS, TEXAS 75265</text>
</g>
</svg>
